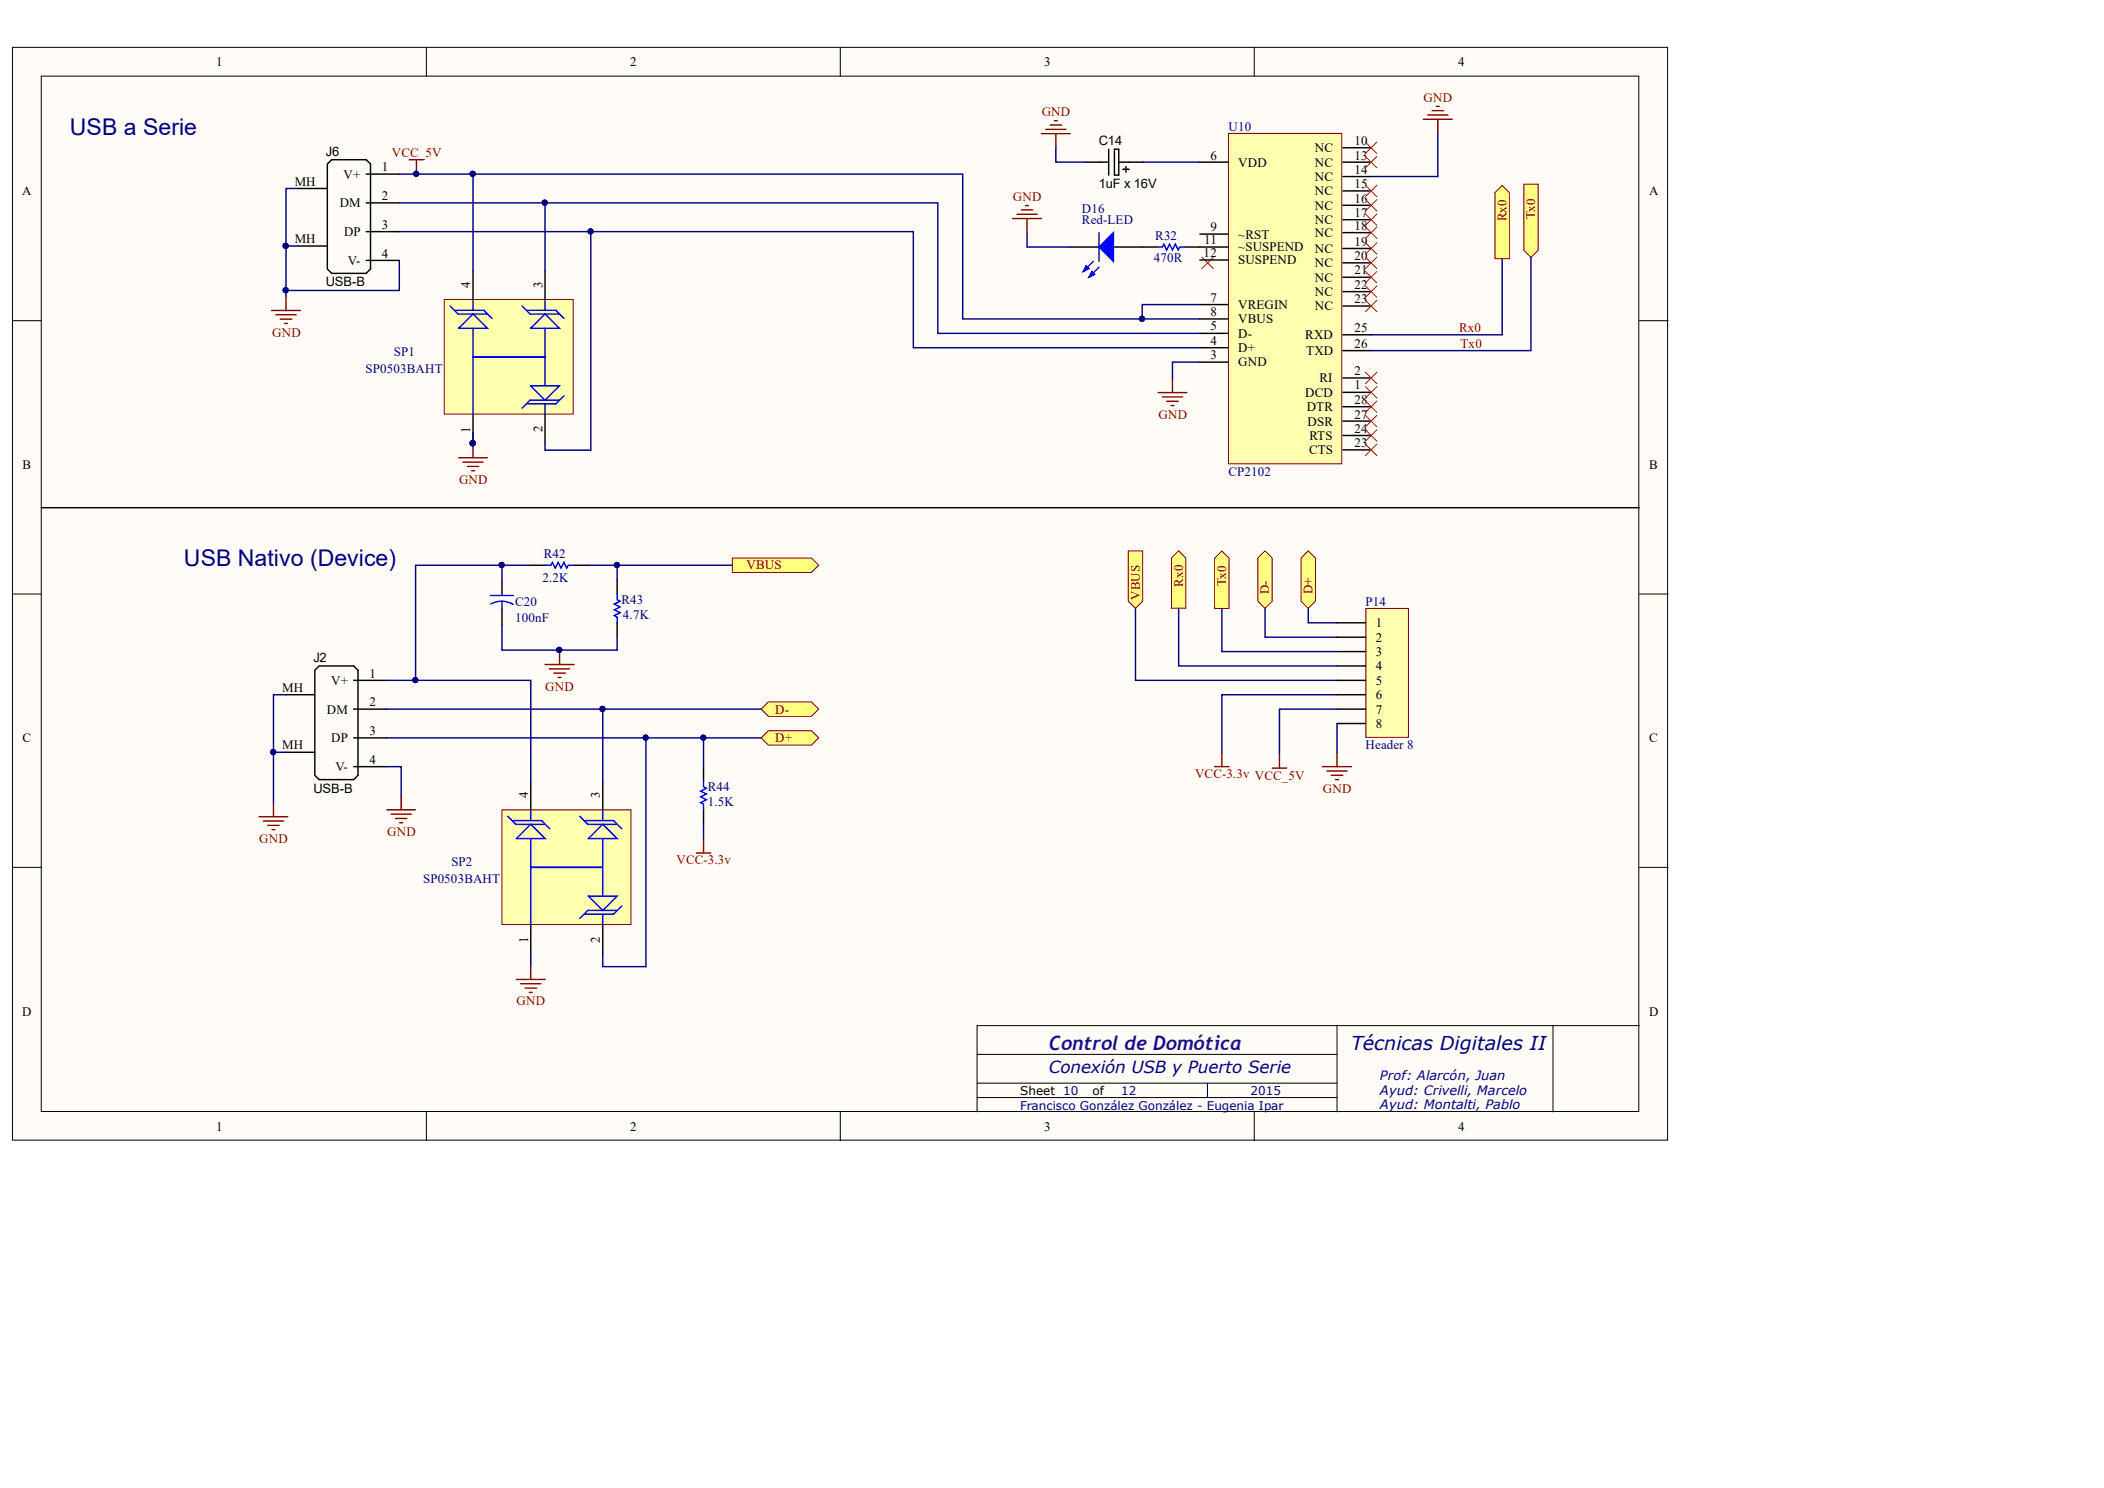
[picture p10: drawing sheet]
<svg xmlns="http://www.w3.org/2000/svg" width="371mm" height="262mm" viewBox="0 0 371 262" stroke-linecap="round" stroke-linejoin="round" font-family="sans-serif">
<g fill="#fffcf8" stroke="#000" stroke-width=".18">
<path d="M2.2 8.4h291.9v192.7h-291.9z"/>
<path d="M7.3 13.4h281.8v182.7h-281.8z"/>
</g>
<g fill="none" stroke="#000" stroke-width=".18">
<path d="M75.2 8.4v5M148.2 8.4v5M221.2 8.4v5M2.2 56.6h5.1M289.2 56.6h5M2.2 104.8h5.1M289.2 104.8h5M2.2 153h5.1M289.2 153h5M75.2 196.1v5.1M148.2 196.1v5.1M172.3 186h63.5"/>
<path d="M172.3 193.6h63.5M172.3 191.1h63.5M213 191.1v2.5M221.2 196.1v5.1M235.8 180.9v15.2M273.9 180.9h-101.6v15.2M289.2 180.9h-15.3v15.2"/>
</g>
<g fill="none" stroke="#800000" stroke-width=".25">
<path d="M252.6 19.5h2M253.4 18.8h.5M178.6 38.5h5.1M179.4 37.8h3.5M180.1 37h2.1M180.9 36.3h.5M181.2 38.5v2.6M183.7 23.6h5.1M184.5 22.8h3.5M185.2 22.1h2.1M186 21.3h.5M186.2 23.6v2.5"/>
<path d="M251.1 21h5.1M251.8 20.3h3.6M253.6 21v2.6"/>
</g>
<path d="M201.7 28.6h9.9" fill="none" stroke="#000080" stroke-width=".25"/>
<path d="M212 45.4l2 2M214 45.4l-2 2" fill="none" stroke="#f00" stroke-width=".18"/>
<path d="M201.5 43.6h2.5M209.1 43.6h2.5" fill="none" stroke="#000" stroke-width=".25"/>
<path d="M204 43.6h1l.3-.5 .5 1 .5-1 .5 1 .5-1 .5 1 .3-.5h1" fill="none" stroke="#00f" stroke-width=".25"/>
<g fill="#ffff80" stroke="#800000" stroke-width=".18">
<path d="M268.8 32.5h2.5v11.6l-1.3 1.3-1.2-1.3z" fill-rule="evenodd"/>
<path d="M263.7 34l1.3-1.3 1.2 1.3v11.6h-2.5z" fill-rule="evenodd"/>
</g>
<path d="M52.7 33.2h5M57.7 28.9l.8-.7h6.1l.8 .7v18.6l-.8 .7h-6.1l-.8-.7zM64.6 30.7h5.8M64.6 35.8h5.8M52.7 43.4h5M64.6 40.9h5.8M64.6 45.9h5.8" fill="none" stroke="#000" stroke-width=".25"/>
<path d="M72.2 28.2h2.5M73.5 28.2v2.5M47.9 54.8h5.1M48.7 55.5h3.5M49.4 56.3h2.1M50.2 57h.5M50.4 52.2v2.6" fill="none" stroke="#800000" stroke-width=".25"/>
<path d="M52.7 33.2h-2.3v10.2M52.7 43.4h-2.3v8.8M70.4 45.9v5.3h-20" fill="none" stroke="#000080" stroke-width=".25"/>
<g fill="#000080" stroke="#000080" stroke-width=".18">
<circle cx="50.4" cy="43.4" r=".47"/>
<circle cx="50.4" cy="51.2" r=".46"/>
<circle cx="73.4" cy="30.7" r=".46"/>
</g>
<path d="M78.4 52.8h22.7v20.2h-22.7z" fill="#ffffb0" stroke="#800000" stroke-width=".18"/>
<g fill="none" stroke="#00f" stroke-width=".25">
<path d="M79.4 54l1.4 1.4M80.3 54.7h5.1M80.8 55.4h5.1M80.9 57.9l2.5-2.5 2.6 2.5zM83.4 57.9v5.1h12.7h-12.7v10.1M83.4 52.8v1.9M85.3 54.7l1.5 1.5M92.1 54l1.4 1.4M93 54.7h5.1M93.5 55.4h5.1M93.6 57.9l2.5-2.5 2.6 2.5zM96.1 52.8v1.9"/>
<path d="M96.1 57.9v10.2M98 54.7l1.5 1.5M93 71.2h5.1M93.6 68.1h5.1l-2.6 2.5zM96.1 71.3v1.8M98.6 70.6h-5.1l-1.4 1.4M99.5 69.8l-1.5 1.4"/>
</g>
<path d="M83.4 47.8v5M96.1 47.8v5M83.4 73.2v5M96.1 73.1v5M7.3 89.6h281.9" fill="none" stroke="#000" stroke-width=".25"/>
<circle cx="83.4" cy="78.2" r=".47" fill="#000080" stroke="#000080" stroke-width=".18"/>
<path d="M83.4 78.2v2.5M80.9 80.7h5.1M81.7 81.5h3.5M82.4 82.3h2.1M83.2 83h.5" fill="none" stroke="#800000" stroke-width=".25"/>
<path d="M83.4 76.2v2" fill="none" stroke="#000080" stroke-width=".25"/>
<g fill="#ffff80" stroke="#800000" stroke-width=".18">
<path d="M134.3 125.1l1.2-1.3h7.6l1.3 1.3-1.3 1.3h-7.6z" fill-rule="evenodd"/>
<path d="M134.3 130.2l1.2-1.3h7.6l1.3 1.3-1.3 1.2h-7.6z" fill-rule="evenodd"/>
<path d="M221.9 98.4l1.2-1.2 1.3 1.2v7.6l-1.3 1.3-1.2-1.3z" fill-rule="evenodd"/>
<path d="M229.5 98.4l1.3-1.2 1.2 1.2v7.6l-1.2 1.3-1.3-1.3z" fill-rule="evenodd"/>
<path d="M214.3 98.5l1.2-1.3 1.3 1.3v8.8h-2.5z" fill-rule="evenodd"/>
<path d="M206.6 98.4l1.3-1.3 1.3 1.3v8.9h-2.6z" fill-rule="evenodd"/>
</g>
<path d="M233.3 135.2h5.1M234.1 136h3.5M234.8 136.8h2.1M235.6 137.5h.5M235.8 132.7v2.5" fill="none" stroke="#800000" stroke-width=".25"/>
<path d="M207.9 107.3v10.2h27.9M215.5 107.3v7.6h20.3M223.1 107.3v5.1h12.7M230.8 107.3v2.6h5" fill="none" stroke="#000080" stroke-width=".25"/>
<path d="M191.5 28.6h4.1M195.6 26.3v4.6M196.6 26.3h.7v4.6h-.7zM197.3 28.6h4.4M198.1 29.9h1M198.6 29.4v1M188.8 43.6h5.1M196.4 43.6h5.1" fill="none" stroke="#000" stroke-width=".25"/>
<g fill="#00f" stroke="#00f" stroke-width=".25">
<path d="M193.9 43.6l2.5-2.6v5.1z"/>
<path d="M191.6 46.9l.5 .5-1 .5z"/>
<path d="M192.6 47.9l.5 .5-1 .5z"/>
</g>
<path d="M192.8 46.1l-1.7 1.8M193.9 41v5.1M193.9 47.1l-1.8 1.8" fill="none" stroke="#00f" stroke-width=".25"/>
<path d="M216.7 23.5h20v58.3h-20z" fill="#ffffb0" stroke="#800000" stroke-width=".18"/>
<g fill="none" stroke="#000" stroke-width=".25">
<path d="M211.6 28.6h5M236.9 28.6h5M236.9 26.1h5M236.9 31.1h5M236.9 33.7h5M236.9 36.2h5M236.9 38.8h5M211.6 41.3h5M211.6 43.6h5M211.6 45.9h5M211.6 53.7h5M211.6 56.3h5"/>
<path d="M211.6 58.8h5M236.9 41h5M236.9 43.8h5M236.9 46.4h5M236.9 48.9h5M236.9 51.4h5M236.9 54h5M236.9 59.1h5M211.6 61.3h5M211.6 63.9h5M236.9 61.8h5M236.9 66.7h5"/>
<path d="M236.9 69.2h5M236.9 71.7h5M236.9 74.3h5M236.9 76.8h5M236.9 79.4h5M55.5 118.2l.8-.7h6.1l.7 .7v18.6l-.7 .7h-6.1l-.8-.7zM50.4 122.5h5.1M50.4 132.7h5.1M62.4 120h5.8M62.4 125.1h5.8M62.4 130.2h5.8M62.4 135.2h5.8"/>
</g>
<g fill="none" stroke="#f00" stroke-width=".18">
<path d="M240.8 25l2.1 2.1M240.8 27.6l2.1 2M240.8 32.7l2.1 2M240.8 35.2l2.1 2M240.8 37.7l2.1 2.1M242.9 25l-2.1 2.1M242.9 27.6l-2.1 2M242.9 32.7l-2.1 2M242.9 35.2l-2.1 2M242.9 37.7l-2.1 2.1M240.8 40l2.1 2.1M240.8 42.8l2.1 2"/>
<path d="M240.8 45.4l2.1 2M240.8 47.9l2.1 2M240.8 50.4l2.1 2.1M240.8 53l2.1 2M242.9 40l-2.1 2.1M242.9 42.8l-2.1 2M242.9 45.4l-2.1 2M242.9 47.9l-2.1 2M242.9 50.4l-2.1 2.1M242.9 53l-2.1 2M240.8 65.7l2.1 2M240.8 68.2l2.1 2"/>
<path d="M240.8 70.7l2.1 2.1M240.8 73.3l2.1 2M240.8 75.8l2.1 2M240.8 78.3l2.1 2.1M242.9 65.7l-2.1 2M242.9 68.2l-2.1 2M242.9 70.7l-2.1 2.1M242.9 73.3l-2.1 2M242.9 75.8l-2.1 2M242.9 78.3l-2.1 2.1"/>
</g>
<g fill="none" stroke="#000080" stroke-width=".25">
<path d="M70.4 35.8h25.7M83.4 30.7h86.4v25.6h41.8M186.2 26.1v2.5h5.3M70.4 40.9h90.7v20.4h50.5M96.1 47.8v-12h69.3v23h46.2M104.2 40.9v38.5h-8.1v-1.3M181.2 41.1v2.5h7.6M211.6 53.7h-10.1v2.6M265 45.6v13.5h-23.1M270 45.4v16.4h-28.1M211.6 63.9h-4.8v2.8M50.4 122.5h-2.2v10.2"/>
<path d="M50.4 132.7h-2.2v8.8"/>
</g>
<g fill="#000080" stroke="#000080" stroke-width=".18">
<circle cx="201.4" cy="56.2" r=".46"/>
<circle cx="104.2" cy="40.8" r=".46"/>
<circle cx="96.1" cy="35.7" r=".46"/>
<circle cx="83.4" cy="30.7" r=".46"/>
<circle cx="48.2" cy="132.7" r=".46"/>
</g>
<path d="M204.3 69.3h5M205 70h3.6M205.8 70.8h2M206.6 71.5h.5M206.8 66.7v2.6M214.3 135.2h2.5M215.5 132.7v2.5M45.7 144.1h5.1M46.5 144.8h3.5M47.2 145.6h2.1M48 146.3h.5M48.2 141.5v2.6" fill="none" stroke="#800000" stroke-width=".25"/>
<path d="M88.5 142.8h22.8v20.3h-22.8z" fill="#ffffb0" stroke="#800000" stroke-width=".18"/>
<g fill="none" stroke="#00f" stroke-width=".25">
<path d="M96.2 99.7h1l.2-.5 .5 1 .5-1 .6 1 .5-1 .5 1 .2-.5h1M86.5 105h4.1M88.5 106.1l1.3 .2 .7 .3M88.5 106.1h-.8l-1.1 .4M88.5 106v1.6M108.9 104.8v1l.5 .2-1 .6 1 .5-1 .5 1 .5-1 .5 .5 .2v1.1M89.6 144l1.4 1.4M90.5 144.7h5.1M91 145.4h5.1M91.1 147.9l2.5-2.5 2.6 2.5zM93.6 147.9v5.1h12.7h-12.7v10.1M93.6 142.8v1.9"/>
<path d="M95.5 144.7l1.5 1.5M102.3 144l1.4 1.4M103.2 144.7h5.1M103.7 145.4h5.1M103.8 147.9l2.5-2.5 2.6 2.5zM103.8 158.1h5.1l-2.6 2.5zM106.3 142.8v1.9M106.3 147.9v10.2M108.2 144.7l1.5 1.5M109.7 159.8l-1.5 1.4M103.2 161.2h5.1M103.7 160.6h5.1"/>
<path d="M103.7 160.6l-1.4 1.4M106.3 161.3v1.8"/>
</g>
<path d="M93.6 99.7h2.6M101.2 99.7h2.6M88.5 102.5v2.5M88.5 107.6v2.5M108.9 102.2v2.6M108.9 109.9v2.5M93.6 137.8v5M106.3 137.8v5M93.6 163.2v5M106.3 163.1v5" fill="none" stroke="#000" stroke-width=".25"/>
<path d="M96.2 117.2h5M96.9 118h3.6M97.7 118.7h2M98.4 119.5h.6M98.7 114.7v2.5M91.1 172.8h5.1M91.8 173.5h3.6M92.6 174.3h2M93.4 175h.5M93.6 170.2v2.6" fill="none" stroke="#800000" stroke-width=".25"/>
<path d="M88.5 99.7h-15.2v20.3h-5.1M93.6 99.7h-5.1v2.8M88.5 110.1v4.6h20.4v-2.3M93.6 168.2v2" fill="none" stroke="#000080" stroke-width=".25"/>
<g fill="#000080" stroke="#000080" stroke-width=".18">
<circle cx="98.6" cy="114.6" r=".46"/>
<circle cx="88.5" cy="99.7" r=".46"/>
<circle cx="73.3" cy="120" r=".46"/>
</g>
<path d="M129.2 98.4h13.9l1.3 1.3-1.3 1.3h-13.9z" fill-rule="evenodd" fill="#ffff80" stroke="#800000" stroke-width=".18"/>
<path d="M68.2 142.8h5.1M69 143.6h3.5M69.7 144.4h2.1M70.5 145.1h.5M70.8 140.3v2.5" fill="none" stroke="#800000" stroke-width=".25"/>
<path d="M68.2 135.2h2.6v5.1M68.2 125.1h38.1M73.3 120h20.3v17.8M113.9 130.2v40.3h-7.6v-2.4M134.3 125.1h-28v12.7" fill="none" stroke="#000080" stroke-width=".25"/>
<g fill="#000080" stroke="#000080" stroke-width=".18">
<circle cx="73.3" cy="120" r=".46"/>
<circle cx="106.3" cy="125" r=".46"/>
<circle cx="113.9" cy="130.1" r=".46"/>
</g>
<path d="M199 97.2h2.6v8.8l-1.3 1.3-1.3-1.3z" fill-rule="evenodd" fill="#ffff80" stroke="#800000" stroke-width=".18"/>
<path d="M124.1 135.2v2.6M124.1 142.8v2.6" fill="none" stroke="#000" stroke-width=".25"/>
<path d="M124.1 137.8v1l.5 .2-1 .5 1 .6-1 .5 1 .5-1 .5 .5 .2v1" fill="none" stroke="#00f" stroke-width=".25"/>
<path d="M70.4 30.7h13M83.4 30.7v17.1M253.6 23.6v7.5h-11.7M103.8 99.7h25.4M108.9 99.7v2.5M200.3 107.3v12.7h35.5M68.2 130.2h66.1M124.1 130.2v5M124.1 145.4v2.5" fill="none" stroke="#000080" stroke-width=".25"/>
<g fill="#000080" stroke="#000080" stroke-width=".18">
<circle cx="113.9" cy="130.1" r=".46"/>
<circle cx="124" cy="130.1" r=".46"/>
<circle cx="73.4" cy="30.7" r=".46"/>
<circle cx="83.4" cy="30.7" r=".46"/>
<circle cx="108.8" cy="99.7" r=".46"/>
</g>
<path d="M122.8 150.5h2.6M124.1 147.9v2.6" fill="none" stroke="#800000" stroke-width=".25"/>
<path d="M240.9 107.3h7.5v22.8h-7.5z" fill="#ffffb0" stroke="#800000" stroke-width=".18"/>
<path d="M235.8 109.9h5.1M235.8 112.4h5.1M235.8 114.9h5.1M235.8 117.5h5.1M235.8 120h5.1M235.8 122.5h5.1M235.8 125.1h5.1M235.8 127.6h5.1" fill="none" stroke="#000" stroke-width=".25"/>
<path d="M235.8 122.5h-20.3v10.2M235.8 125.1h-10.1v7.8M235.8 127.6v5.1" fill="none" stroke="#000080" stroke-width=".25"/>
<path d="M224.4 135.5h2.5M225.7 132.9v2.6" fill="none" stroke="#800000" stroke-width=".25"/>
<g font-size="4.1" fill="#000080">
<text x="12.3" y="23.7">USB a Serie</text>
<text x="32.5" y="99.8">USB Nativo (Device)</text>
</g>
<text font-size="3.5" fill="#33008e" x="185" y="185.2">Control de Domótica</text>
<text font-size="3.4" fill="#000080" x="238.3" y="185.2">Técnicas Digitales II</text>
<text font-size="3" fill="#000080" x="185" y="189.2">Conexión USB y Puerto Serie</text>
<g font-size="2.3">
<text x="38.1" y="11.7">1</text>
<text x="111.1" y="11.7">2</text>
<text x="184.2" y="11.7">3</text>
<text x="257.2" y="11.7">4</text>
<text x="57.5" y="27.5">J6</text>
<text x="193.8" y="25.6">C14</text>
<text x="213.5" y="28.1">6</text>
<text x="218.4" y="29.4">VDD</text>
<text x="231.9" y="26.9">NC</text>
<text x="231.9" y="29.4">NC</text>
<text x="238.9" y="25.6">10</text>
<text x="238.9" y="28.1">13</text>
<text x="3.9" y="34.5">A</text>
<text x="52" y="32.8">MH</text>
<text x="60.6" y="31.5">V+</text>
<text x="67.4" y="30.2">1</text>
<text x="67.4" y="35.3">2</text>
<text x="193.8" y="33.2">1uF x 16V</text>
<text x="231.9" y="31.9">NC</text>
<text x="231.9" y="34.5">NC</text>
<text x="238.9" y="30.7">14</text>
<text x="238.9" y="33.2">15</text>
<text x="238.9" y="35.7">16</text>
<text x="290.9" y="34.5">A</text>
<text x="59.9" y="36.6">DM</text>
<text x="60.7" y="41.7">DP</text>
<text x="67.4" y="40.4">3</text>
<text x="213.5" y="40.8">9</text>
<text x="231.9" y="37">NC</text>
<text x="231.9" y="39.5">NC</text>
<text x="231.9" y="41.8">NC</text>
<text x="238.9" y="38.3">17</text>
<text x="238.9" y="40.6">18</text>
<text x="52" y="42.9">MH</text>
<text x="61.4" y="46.7">V-</text>
<text x="67.4" y="45.5">4</text>
<text x="212.3" y="45.4">12</text>
<text x="212.4" y="43.1">11</text>
<text x="218.4" y="42.1">~RST</text>
<text x="218.4" y="44.4">~SUSPEND</text>
<text x="218.4" y="46.6">SUSPEND</text>
<text x="231.9" y="44.6">NC</text>
<text x="231.9" y="47.1">NC</text>
<text x="238.9" y="43.3">19</text>
<text x="238.9" y="45.9">20</text>
<text x="57.5" y="50.5">USB-B</text>
<text x="82.9" y="50.8" transform="rotate(-90 82.9 50.8)">4</text>
<text x="95.7" y="50.8" transform="rotate(-90 95.7 50.8)">3</text>
<text x="213.5" y="53.2">7</text>
<text x="231.9" y="49.7">NC</text>
<text x="231.9" y="52.2">NC</text>
<text x="238.9" y="48.4">21</text>
<text x="238.9" y="50.9">22</text>
<text x="238.9" y="53.5">23</text>
<text x="213.5" y="55.8">8</text>
<text x="213.5" y="58.3">5</text>
<text x="218.4" y="54.5">VREGIN</text>
<text x="218.4" y="57">VBUS</text>
<text x="218.4" y="59.6">D-</text>
<text x="230.2" y="59.8">RXD</text>
<text x="231.9" y="54.7">NC</text>
<text x="238.9" y="58.5">25</text>
<text x="213.5" y="60.8">4</text>
<text x="213.5" y="63.4">3</text>
<text x="218.4" y="62.1">D+</text>
<text x="218.4" y="64.6">GND</text>
<text x="230.4" y="62.6">TXD</text>
<text x="238.9" y="61.3">26</text>
<text x="230.2" y="69.9">DCD</text>
<text x="232.8" y="67.4">RI</text>
<text x="238.9" y="66.1">2</text>
<text x="238.9" y="68.7">1</text>
<text x="238.9" y="71.2">28</text>
<text x="82.9" y="76.4" transform="rotate(-90 82.9 76.4)">1</text>
<text x="95.7" y="76.3" transform="rotate(-90 95.7 76.3)">2</text>
<text x="230.5" y="72.5">DTR</text>
<text x="230.7" y="75.1">DSR</text>
<text x="231" y="77.6">RTS</text>
<text x="238.9" y="73.8">27</text>
<text x="238.9" y="76.4">24</text>
<text x="4" y="82.7">B</text>
<text x="230.9" y="80.2">CTS</text>
<text x="238.9" y="78.9">23</text>
<text x="290.9" y="82.7">B</text>
<text x="242.7" y="110.7">1</text>
<text x="242.7" y="113.2">2</text>
<text x="55.3" y="116.7">J2</text>
<text x="65.2" y="119.5">1</text>
<text x="242.7" y="115.7">3</text>
<text x="242.7" y="118.3">4</text>
<text x="49.8" y="122.1">MH</text>
<text x="57.6" y="125.9">DM</text>
<text x="58.4" y="120.8">V+</text>
<text x="65.2" y="124.6">2</text>
<text x="242.7" y="120.8">5</text>
<text x="242.7" y="123.3">6</text>
<text x="242.7" y="125.9">7</text>
<text x="4" y="130.9">C</text>
<text x="58.4" y="130.9">DP</text>
<text x="65.2" y="129.7">3</text>
<text x="242.7" y="128.4">8</text>
<text x="290.9" y="130.9">C</text>
<text x="49.8" y="132.2">MH</text>
<text x="59.2" y="136">V-</text>
<text x="65.2" y="134.7">4</text>
<text x="55.3" y="139.8">USB-B</text>
<text x="93.1" y="140.8" transform="rotate(-90 93.1 140.8)">4</text>
<text x="105.8" y="140.8" transform="rotate(-90 105.8 140.8)">3</text>
<text x="93.1" y="166.4" transform="rotate(-90 93.1 166.4)">1</text>
<text x="105.8" y="166.3" transform="rotate(-90 105.8 166.3)">2</text>
<text x="3.9" y="179.2">D</text>
<text x="290.9" y="179.2">D</text>
<text x="38.1" y="199.4">1</text>
<text x="111.1" y="199.4">2</text>
<text x="184.2" y="199.4">3</text>
<text x="257.2" y="199.4">4</text>
</g>
<g font-size="2.3" fill="#800000">
<text x="183.7" y="20.5">GND</text>
<text x="251.1" y="18">GND</text>
<text x="69.1" y="27.7">VCC_5V</text>
<text x="178.7" y="35.5">GND</text>
<text x="265.7" y="39" transform="rotate(-90 265.7 39)">Rx0</text>
<text x="270.8" y="38.7" transform="rotate(-90 270.8 38.7)">Tx0</text>
<text x="48" y="59.4">GND</text>
<text x="257.4" y="58.5">Rx0</text>
<text x="257.6" y="61.3">Tx0</text>
<text x="204.4" y="73.8">GND</text>
<text x="81" y="85.3">GND</text>
<text x="131.7" y="100.4">VBUS</text>
<text x="201.1" y="105.8" transform="rotate(-90 201.1 105.8)">VBUS</text>
<text x="208.7" y="103.5" transform="rotate(-90 208.7 103.5)">Rx0</text>
<text x="216.3" y="103.4" transform="rotate(-90 216.3 103.4)">Tx0</text>
<text x="223.9" y="104.7" transform="rotate(-90 223.9 104.7)">D-</text>
<text x="231.5" y="104.7" transform="rotate(-90 231.5 104.7)">D+</text>
<text x="96.2" y="121.8">GND</text>
<text x="136.8" y="125.9">D-</text>
<text x="136.8" y="130.9">D+</text>
<text x="210.8" y="137.3">VCC-3.3v VCC_5V</text>
<text x="233.4" y="139.8">GND</text>
<text x="45.7" y="148.7">GND</text>
<text x="68.3" y="147.4">GND</text>
<text x="119.3" y="152.5">VCC-3.3v</text>
<text x="91.1" y="177.3">GND</text>
</g>
<g font-size="2.3" fill="#000080">
<text x="216.7" y="23.1">U10</text>
<text x="190.8" y="37.5">D16</text>
<text x="190.8" y="39.5">Red-LED</text>
<text x="203.5" y="46.2">470R</text>
<text x="203.8" y="42.3">R32</text>
<text x="64.5" y="65.7">SP0503BAHT</text>
<text x="69.5" y="62.8">SP1</text>
<text x="216.7" y="84">CP2102</text>
<text x="95.9" y="98.4">R42</text>
<text x="90.9" y="106.9">C20</text>
<text x="95.7" y="102.7">2.2K</text>
<text x="109.6" y="106.6">R43</text>
<text x="240.9" y="106.9">P14</text>
<text x="90.9" y="109.6">100nF</text>
<text x="109.9" y="109.1">4.7K</text>
<text x="240.9" y="132.2">Header 8</text>
<text x="124.8" y="142.1">1.5K</text>
<text x="124.8" y="139.5">R44</text>
<text x="74.6" y="155.8">SP0503BAHT</text>
<text x="79.6" y="152.7">SP2</text>
<text x="243.4" y="190.6">Prof: Alarcón, Juan</text>
<text x="243.4" y="193.1">Ayud: Crivelli, Marcelo</text>
<text x="243.4" y="195.6">Ayud: Montalti, Pablo</text>
</g>
<g font-size="2.1">
<text x="179.9" y="193.2">Sheet 10</text>
<text x="192.7" y="193.2">of</text>
</g>
<g font-size="2.1" fill="#000080">
<text x="179.9" y="195.7">Francisco González González - Eugenia Ipar</text>
<text x="197.8" y="193.2">12</text>
<text x="220.6" y="193.2">2015</text>
</g>
</svg>
